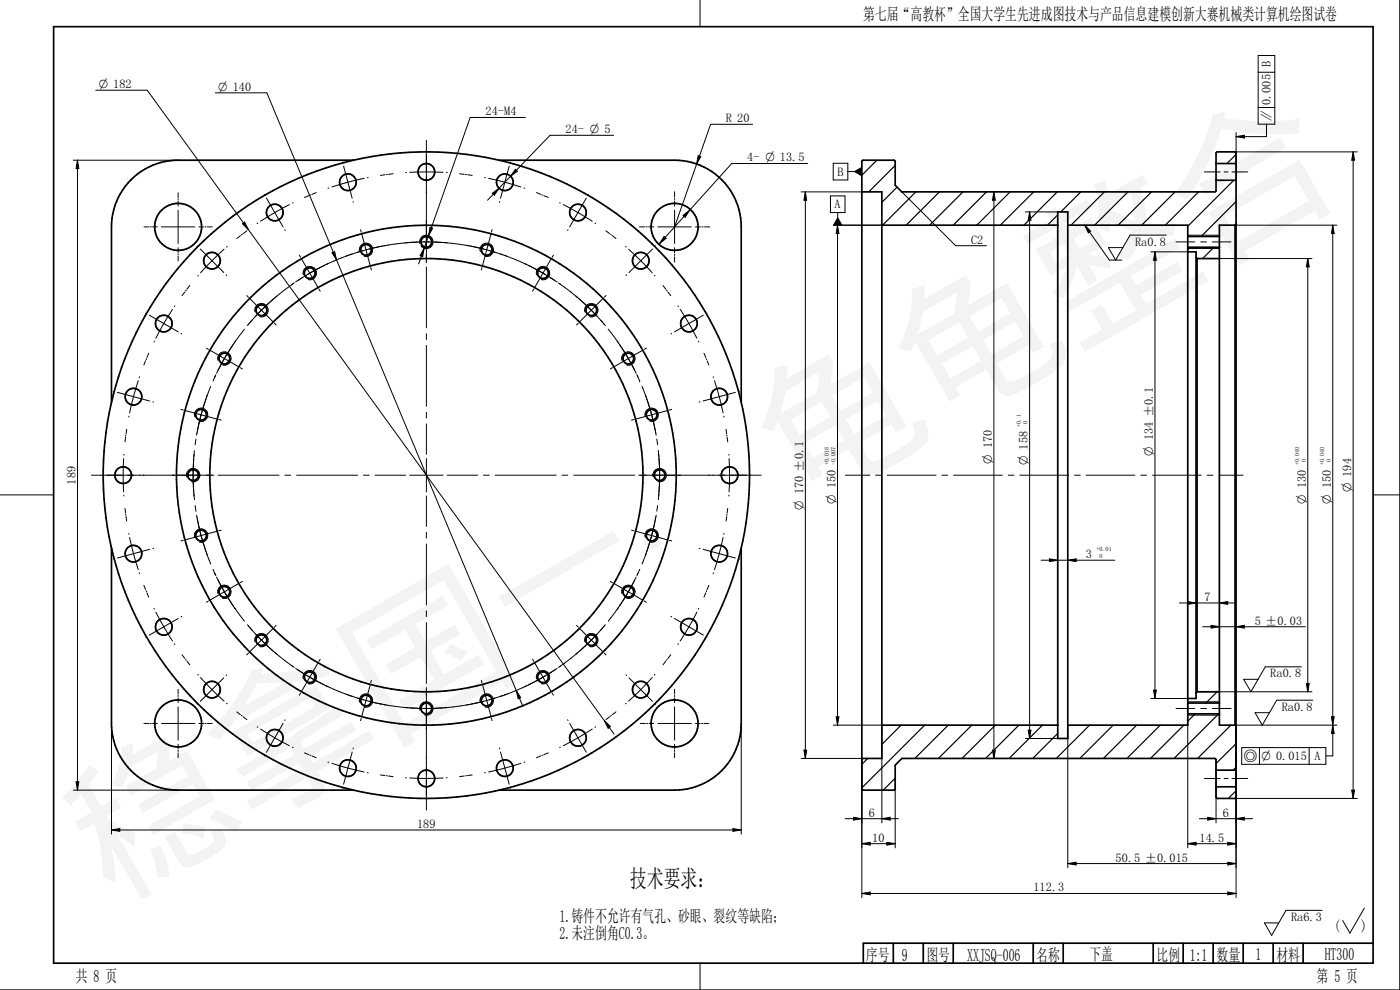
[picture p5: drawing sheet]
<svg xmlns="http://www.w3.org/2000/svg" width="420mm" height="297mm" viewBox="0 0 420 297" stroke-linecap="round" stroke-linejoin="round" font-family="sans-serif">
<g fill="none" stroke="#000" stroke-width=".3">
<path d="M210.1 0v8M420.1 0v297h-420M225.9 37.3h-12.6l-10.8 30.8M22 48.1h31.5M23.3 48.1l.4 2.5h-.9zM23.3 48.1v189M53.5 57.8v1.5M53.5 59.7v.3M79.3 58.4l.1 .2M80 59.4l5 8.7M92.7 58.7l-1.3 .5M93.3 58.5l-.3 .1"/>
<path d="M94.9 57.8l-1.2 .5M98.7 56.4l-.3 .1M102.8 48.6l.1 .3M103.1 49.8l2.6 9.7M109.3 53.5l-9.7 2.6M110.5 53.3h-.3M115.6 52.5l-1.4 .1M116.3 52.3l-.4 .1M118 52.1l-1.4 .2M122 51.8h-.3M123 51.7h10M128 42.1v36.7"/>
<path d="M134 51.8h.2M137.9 52.1l1.4 .2M139.7 52.3l.3 .1M140.4 52.5l1.3 .1M145.4 53.3h.3M146.7 53.5l9.6 2.6M147.7 58l2.1-1.5-1.5 2.1zM152.8 49.8l-2.6 9.7M153.1 48.6v.3M154.7 50.8l.6 .6-2.1 1.5zM157.3 56.4l.2 .1M161 57.8l1.3 .5"/>
<path d="M162.6 58.5l.3 .1M163.3 58.7l1.2 .5M175.9 59.4l-4.9 8.7M176.6 58.4l-.1 .2M184.1 40.6h-19l-18.8 19.5M202.4 57.5v1.6M202.4 59.5v.4M209.5 46.7l.8 .3-1.2 2.2zM240.4 57.6h18.2M241.7 57.6l.4 2.5h-.8zM241.7 57.6v170M242.4 49.1h-22.8l-21.7 24"/>
<path d="M270.7 57.6l16.1 16.1h9.2M361.5 51.6h4.7M367.4 51.6h1.1M369.8 51.6h4.6M370.7 45.6h36.6M406.1 45.6l.4 2.5h-.8zM406.1 45.6v194M43.2 68.1h1.5M45.1 68.1h.3M45.8 68.1h1.4M48.5 68.1h10M53.5 60.4v1.4"/>
<path d="M53.5 63.1v10M53.5 74.3v1.5M53.5 76.1v.4M53.5 76.9v1.4M59.2 73.8l.2 .2M59.7 68.1h1.4M60.1 74.7l7.1 7.1M61.5 68.1h.4M62.3 68.1h1.4M67.2 74.8l-7 7.1M68.2 74l-.2 .1M72.2 70.7l-1.1 .9"/>
<path d="M72.7 70.3l-.3 .2M74.1 69.2l-1.1 .9M77.4 66.9l-.2 .2M85.5 69l.1 .2M86.9 61.4l-8.7 5M88 60.8l-.3 .1M89.8 76.5l.4 .7M90.5 77.6l5 8.7M97.4 79.6l-4.4 2.4-4.3 2.6M98.5 79.1l-.7 .3M104.6 76.6l-.7 .2M105.7 76.2l-7.7 3.1-5.6 3"/>
<path d="M105.9 60.5l.1 .2M107.9 75.5a2 2 0 0 1 1.8-2.5 2 2 0 0 1 2.1 2.2 2 2 0 0 1-2.5 1.7M108.2 68.9l.2 .7M108.6 70.1l2.5 9.7M109.1 75.2l-1.7 .5M114.7 73.8l-4.9 1.2-4.7 1.4M115.9 73.6l-.7 .1M122.5 72.8l-.8 .1M123 72.7l5-.1 5 .1M125.3 72.6l-6.4 .6-8.1 1.5M126 73.1a2 2 0 0 1 1.8-2.5 2 2 0 0 1 2.1 2.1 2 2 0 0 1-2.5 1.8M127.1 72.6h1.7"/>
<path d="M131 72.6l4.8 .4 4.8 .7M133.4 72.8l.8 .1M140 73.6l.7 .1M140.6 73.7l4.5 1M141.2 73.8l7.3 1.8M144.1 75.5a2 2 0 0 1 1.8-2.5 2 2 0 0 1 2.2 2.1 2 2 0 0 1-2.5 1.8M146.8 75.2l4 1.2M147.4 70.1l-2.6 9.7M147.7 68.9l-.2 .7M150 60.5l-.1 .2M150.2 76.2l6.6 2.6 6.7 3.5M151.3 76.6l.7 .2"/>
<path d="M158.5 79.6l4.5 2.4 4.2 2.6M165.4 77.6l-4.9 8.7M166.1 76.5l-.4 .7M167.9 60.8l.3 .1M169.1 61.4l8.6 5M170.5 69l-.2 .2M178.6 66.9l.2 .2M181.8 69.2l1.1 .9M183.2 70.3l.3 .2M183.8 70.7l1.1 .9M187.7 74l.2 .1M188.7 74.8l7 7.1"/>
<path d="M191.9 68.1h1.6M193.9 68.1h.4M194.7 68.1h1.5M195.8 74.7l-7 7.1M196.7 73.8l-.2 .2M197.5 68.1h10M199.3 71l.6 .5-2 1.6zM202.4 60.3v1.5M202.4 63.1v10M202.4 74.3v1.6M202.4 76.3v.3M202.4 77.1v1.5"/>
<path d="M205 64.6l2-1.5-1.4 2.1zM208.7 68.1h1.5M210.7 68.1h.3M211.4 68.1h1.6M250.1 67.6h14.6M251.3 67.6l.5 2.5h-.9zM251.3 67.6v150M307.8 63.6h9.6M309 63.6l.4 2.5h-.8zM309 63.6v158M345.4 75.6h11.1M346.6 75.6l.4 2.5h-.8z"/>
<path d="M346.6 75.6v134M352.9 72.6h5.7M356.5 74.6h9.5M356.5 70.6h9.5M360.4 72.6h1.7M363.8 72.6h5.7M366 77.6h27.7M370.7 67.6h30.5M392.5 77.6l.4 2.5h-.8zM392.5 77.6v130M400 67.6l.4 2.5h-.8zM400 67.6v150"/>
<path d="M43.7 94l.3 .1M44.8 94.6l8.7 5M51.8 92.8l-5 8.7M52.5 91.8l-.2 .2M55.5 87.6l-.9 1.1M55.9 87.1l-.2 .2M56.9 85.7l-.8 1.1M59.5 82.6l-.2 .2M67.8 82.5l.2 .2M73.4 98.8l-4.3 5.8-3.7 6.5M74.1 88.7l.5 .5M74.7 97.1l-.5 .6"/>
<path d="M74.9 89.5l7.1 7.1M75.6 96.1l-1.1 1.3M76.5 93.6a2 2 0 0 1 1.8-2.5 2 2 0 0 1 2.2 2.2 2 2 0 0 1-2.6 1.7M82.1 89.7l-3.6 3.4-3.5 3.6M82.3 97l.6 .5M83.1 88.9l-.6 .4M87.9 85.2l-6.1 4.8-5 4.8M88.3 84.9l-.6 .4M90.8 83.2l-1.4 1M91 82.5a2 2 0 0 1 1.8-2.5 2 2 0 0 1 2.2 2.1 2 2 0 0 1-2.6 1.8M95.7 86.7l.4 .7M111.3 80.3l.2 .7"/>
<path d="M128 80.1v18.3M144.6 80.3l-.1 .7M160.2 86.7l-.4 .7M161 82.5a2 2 0 0 1 1.8-2.5 2 2 0 0 1 2.2 2.1 2 2 0 0 1-2.6 1.8M165.1 83.2l1.4 1M167.6 84.9l.6 .4M168 85.2l5.2 4 5.3 5M172.8 88.9l.6 .4M173.6 97l-.6 .5M173.8 89.7l3.7 3.4 3.4 3.6M175.5 93.6a2 2 0 0 1 1.8-2.5 2 2 0 0 1 2.2 2.2 2 2 0 0 1-2.6 1.7M180.3 96.1l1.4 1.6"/>
<path d="M181 89.5l-7.1 7.1M181.9 88.7l-.6 .5M182.5 98.8l4.9 6.9 3.1 5.4M188.1 82.5l-.2 .2M196.4 82.6l.2 .2M199 85.7l.8 1.1M200 87.1l.2 .2M200.5 87.6l.8 1.1M203.5 91.8l.1 .2M204.1 92.8l5 8.7M211.1 94.6l-8.7 5M212.2 94l-.2 .1"/>
<path d="M34 117.4l.3 .1M35.2 117.7l9.7 2.6M41.5 114.2l-2.6 9.7M41.9 113.1l-.1 .2M43.7 108.2l-.5 1.3M44 107.6l-.2 .3M44.6 106l-.5 1.3M46.3 102.4l-.1 .2M54.3 100.1l.3 .1M61.8 119.7l-1.5 4.8-1.3 6.1M61.9 104.5l.7 .3M62.2 118.5l-.2 .7"/>
<path d="M63 105.1l8.7 5M63.2 115.9l-2.2 6.3M64.4 113.1l-.5 1.2M64.7 112.7l-.3 .4M64.8 112.4l-.3 .7M65.4 108.1a1.99 1.99 0 0 1 1.8-2.5 1.99 1.99 0 0 1 2.1 2.2 1.99 1.99 0 0 1-2.5 1.7M70 103.3l-2.7 4.3-2.3 4.4M70.7 102.3l-.4 .6M72.1 110.3l.7 .4M128 100.1v1.8M128 103.6v18.3M183.8 110.3l-.6 .4"/>
<path d="M185.2 102.3l.4 .6M185.9 103.3l2.7 4.3 2.3 4.4M186.6 108.1a2 2 0 0 1 1.8-2.5 2 2 0 0 1 2.2 2.1 2 2 0 0 1-2.5 1.8M191.1 112.4l.4 .7M191.3 112.7l.7 1.6M192 114.3h.1M192.7 115.9l2.6 7.5 1.6 7.2M192.9 105.1l-8.7 5M193.7 118.5l.2 .7M194 104.5l-.7 .3M194.1 119.7l1.5 4.8 1.1 4.8M201.6 100.1l-.3 .1"/>
<path d="M209.6 102.4l.1 .2M211.3 106l.5 1.3M212 107.6l.1 .3M212.2 108.3l.5 1.2M214 113.1l.1 .2M214.4 114.2l2.6 9.7M220.7 117.7l-9.7 2.6M221.9 117.4l-.3 .1M37.1 137.6v10M37.2 136.3v.3M37.7 131.2l-.2 1.4M37.8 130.5l-.1 .4"/>
<path d="M38 128.8l-.2 1.4M38.7 124.9v.2M45.9 120.6h.2M54.3 122.8l.7 .2M55.5 123.2l9.7 2.6M58.1 137.6l-.1 5 .1 5M58.2 136.3v.8M58.3 135.2l-.3 8.6 .4 6.1M58.4 125a2 2 0 0 1 1.8-2.5 2 2 0 0 1 2.1 2.1 2 2 0 0 1-2.5 1.8M58.8 131.8l-.2 1.7M60.3 124.5l-1.1 4.8M65.6 125.9l.8 .2"/>
<path d="M128 123.7v1.7M128 127.2v9.1M128 137.6v10M190.3 125.9l-.8 .2M193.6 125a2 2 0 0 1 1.8-2.5 2 2 0 0 1 2.2 2.1 2 2 0 0 1-2.5 1.8M197.1 131.7l.2 1.8M197.6 135.2l.3 4.9M197.8 137.6l.2 5-.2 5M200.4 123.2l-9.7 2.6M201.6 122.8l-.7 .2M210.1 120.6h-.3M217.2 124.9l.1 .2"/>
<path d="M217.9 128.8l.2 1.4M218.1 130.6l.1 .3M218.2 131.2l.2 1.4M218.7 136.3l.1 .3M218.8 137.6v10M.1 148.5h16M27.5 142.6h36.7M37.2 148.6v.2M37.5 152.5l.2 1.4M37.7 154.3l.1 .3M37.8 155l.2 1.3M56 143.1a2 2 0 0 1 1.8-2.5 2 2 0 0 1 2.1 2.1 2 2 0 0 1-2.5 1.8"/>
<path d="M58.2 148.1v.7M58.6 151.7l.2 1.7M59 154.6l.1 .7M59.1 155.2l1.2 5.5M65.2 159.4l-9.7 2.6M65.5 142.6h18.2M66.4 159.1l-.8 .2M85.5 142.6h1.7M89 142.6h18.3M109.1 142.6h1.7M112.6 142.6h9.1M123 142.6h10"/>
<path d="M128 148.8v9.2M128 159.7v1.8M134.2 142.6h9.2M145.1 142.6h1.7M148.6 142.6h18.3M168.7 142.6h1.7M172.2 142.6h18.3M189.5 159.1l.8 .2M190.7 159.4l9.7 2.6M191.7 142.6h36.8M196 143.1a2 2 0 0 1 1.8-2.5 2 2 0 0 1 2.1 2.1 2 2 0 0 1-2.5 1.8M196.7 155.8l-1.1 4.9-1.5 4.8"/>
<path d="M196.8 155.1l-1.5 6.7-2.6 7.4M196.9 154.6l-.1 .7M197.3 151.7l-.2 1.7M197.7 148.1v.7M197.9 145l-.3 4.9M218.1 155l-.2 1.3M218.2 154.3l-.1 .3M218.4 152.5l-.2 1.4M218.8 148.6l-.1 .2M253.7 142.6h7.3M262.8 142.6h1.7M266.3 142.6h14.6"/>
<path d="M282.7 142.6h1.7M286.2 142.6h14.6M302.6 142.6h1.7M306.1 142.6h14.6M322.5 142.6h1.7M326 142.6h14.6M342.4 142.6h1.7M345.9 142.6h14.6M362.3 142.6h1.7M365.8 142.6h7.3M412.1 148.5h8M34.3 167.7h-.3"/>
<path d="M38.7 160v.3M38.9 161.3l2.6 9.6M41.8 171.9l.1 .2M43.2 175.6l.5 1.3M43.8 177.2l.2 .3M44.1 177.9l.5 1.3M44.9 164.8l-9.7 2.6M46.1 164.5l-.2 .1M55 162.1l-.7 .2M58.4 161.2a2 2 0 0 1 1.8-2.5 2 2 0 0 1 2.1 2.2 2 2 0 0 1-2.5 1.7M60.3 160.6l1.5 4.9M61 162.9l2.3 6.3"/>
<path d="M64 170.9l.7 1.5M64.5 172l.3 .7M65 173.2l2.3 4.4 2.7 4.2M65.4 178.1a1.99 1.99 0 0 1 1.8-2.5 1.99 1.99 0 0 1 2.1 2.1 1.99 1.99 0 0 1-2.5 1.8M65.4 174l3.7 6.5 4.3 5.9M71.7 175.1l-8.7 5M72.8 174.5l-.7 .3M128 163.2v18.3M183.2 174.5l.6 .3M184.2 175.1l8.7 5M186.6 178.1a2 2 0 0 1 1.8-2.5 2 2 0 0 1 2.2 2.1 2 2 0 0 1-2.5 1.8M188.7 177.4l-2.6 4.1-3.5 4.9"/>
<path d="M189.9 175.3l-4 6.5M190.9 173.2l-1.1 2.2M191.5 172l-.4 .7M192 170.9l-.7 1.5M193.6 161.2a2 2 0 0 1 1.8-2.5 2 2 0 0 1 2.2 2.2 2 2 0 0 1-2.5 1.7M193.9 165.9l-.2 .7M200.9 162.1l.7 .2M209.8 164.5l.3 .1M211 164.8l9.7 2.6M211.8 177.9l-.5 1.3M212.1 177.3l-.1 .2M212.7 175.6l-.5 1.3"/>
<path d="M214.1 171.9l-.1 .2M217 161.3l-2.6 9.6M217.3 160l-.1 .3M221.6 167.7h.3M315 167.7l2.4 .4-2.4 .4zM320.5 168.1l2.5-.4v.8zM334.6 168.1h-22.1M44 191.1l-.3 .1M46.2 182.6l.1 .2M46.8 183.7l5 8.6M52.3 193.2l.2 .2M53.5 185.6l-8.7 5"/>
<path d="M54.6 185l-.3 .1M54.6 196.4l.8 1.1M55.7 197.8l.2 .3M56.1 198.4l.8 1.1M62.6 180.3l-.7 .4M70.3 182.2l.4 .6M74.2 187.5l.5 .5M74.5 187.7l1.1 1.4M74.6 196l-.5 .5M75 188.4l3.5 3.7 3.6 3.4M76.5 192.6a2 2 0 0 1 1.8-2.5 2 2 0 0 1 2.1 2.1 2 2 0 0 1-2.5 1.8M76.8 190.4l5 4.8 6.1 4.8"/>
<path d="M82 188.5l-7.1 7.1M82.5 195.8l.6 .5M82.9 187.6l-.6 .6M87.7 199.8l.6 .5M95.5 198.9l-5 8.6M96.1 197.8l-.4 .6M128 183.3v1.7M128 186.8v18.3M159.8 197.8l.4 .6M160.5 198.9l4.9 8.6M168.2 199.8l-.6 .5M173 187.6l.6 .6"/>
<path d="M173.4 195.8l-.6 .5M173.9 188.5l7.1 7.1M175.5 192.6a2 2 0 0 1 1.8-2.5 2 2 0 0 1 2.1 2.1 2 2 0 0 1-2.5 1.8M179.1 190.4l-5.9 5.6-5.2 4M180.9 188.4l-3.4 3.7-3.7 3.4M181.3 196l.6 .5M181.4 187.7l-1.1 1.4M181.7 187.5l-.5 .5M185.6 182.2l-.4 .6M193.3 180.3l.7 .4M199.8 198.4l-.8 1.1M200.2 197.8l-.2 .3"/>
<path d="M201.3 196.4l-.8 1.1M201.3 185l.3 .1M202.4 185.6l8.7 5M203.6 193.2l-.1 .2M209.1 183.7l-5 8.6M209.7 182.6l-.1 .2M212 191.1l.2 .1M354 180.9h17M356.5 180.5l2.5 .4-2.5 .4zM363.5 187.6l2.5 .4-2.5 .4zM366 180.9l2.5-.4v.8zM371 188l2.5-.4v.8z"/>
<path d="M391.7 188h-30.8M33.5 217.1v33.2M43.2 217.1h1.5M45.1 217.1h.3M45.8 217.1h1.4M48.5 217.1h10M53.5 206.8v1.5M53.5 208.7v.3M53.5 209.4v1.4M53.5 212.1v10M59.3 202.4l.2 .1M59.4 211.2l-.2 .1"/>
<path d="M59.7 217.1h1.4M60.2 203.3l7 7.1M61.5 217.1h.4M62.3 217.1h1.4M67.2 203.4l-7.1 7.1M68 211l.2 .2M68 202.5l-.2 .2M71.1 213.6l1 .8M72.4 214.7l.3 .1M73 215.1l1.1 .8M77.2 218.1l.2 .1M78.2 218.8l8.7 5"/>
<path d="M85 217l-5 8.7M85.6 216l-.1 .2M88.7 200.5l4.3 2.7 4.4 2.3M89.4 201l1.5 .9M90.2 208l-.4 .6M91 203.7a2 2 0 0 1 1.8-2.5 2 2 0 0 1 2.2 2.2 2 2 0 0 1-2.6 1.7M92.4 202.8l5.6 3 7.7 3.1M97.8 205.8l.7 .3M103.9 208.3l.7 .3M105.1 208.7l2.3 .8M107.4 209.5l1.7 .5M107.4 209.5l7.3 1.8"/>
<path d="M107.9 210.7a1.99 1.99 0 0 1 1.8-2.5 1.99 1.99 0 0 1 2.1 2.2 1.99 1.99 0 0 1-2.5 1.7M108.4 215.5l-.2 .7M110.8 210.4l8.1 1.6 6.4 .5M111.1 205.4l-2.5 9.6M111.5 204.2l-.2 .7M115.2 211.4l.7 .1M121.7 212.3h.8M123 212.4l5.8 .2M126 213.1a2 2 0 0 1 1.8-2.5 2 2 0 0 1 2.1 2.1 2 2 0 0 1-2.5 1.8M128 206.3v36.8M133 212.4l-5 .2M134.2 212.3h-.8"/>
<path d="M140.7 211.4l-.7 .1M144.1 210.7a2 2 0 0 1 1.8-2.5 2 2 0 0 1 2.2 2.2 2 2 0 0 1-2.5 1.7M144.5 204.2l.1 .7M144.8 205.4l2.6 9.6M145.2 210.4l-7 1.4-7.6 .7M147.5 215.5l.2 .7M148.5 209.5l-7.3 1.8M148.5 209.5l-1.6 .5M150.8 208.7l-2.3 .8M152 208.3l-.7 .3M158.1 205.8l-.7 .3M161 203.7a2 2 0 0 1 1.8-2.5 2 2 0 0 1 2.2 2.2 2 2 0 0 1-2.6 1.7"/>
<path d="M163.6 202.8l-6.8 3.5-6.6 2.6M165.7 208l.4 .6M166.5 201l-3.5 2.2-4.5 2.3M167.2 200.5l-2.1 1.4M170.3 216l.2 .2M171 217l4.9 8.7M177.7 218.8l-8.6 5M178.8 218.1l-.2 .1M182.9 215.1l-1.1 .8M183.5 214.7l-.3 .2M184.9 213.6l-1.1 .8M187.9 202.5l.2 .2"/>
<path d="M187.9 211l-.2 .2M188.8 203.4l7 7.1M192.2 217.1h1.5M194 217.1h.4M194.8 217.1h1.4M195.7 203.3l-7 7.1M196.5 211.2l.2 .1M196.6 202.4l-.2 .1M197.5 217.1h10M202.4 206.8v1.5M202.4 208.7v.3M202.4 209.4v1.4"/>
<path d="M202.4 212.1v10M208.7 217.1h1.4M210.5 217.1h.4M211.3 217.1h1.4M222.5 217.1v33.2M250.1 217.6h14.6v29.3M250.9 215.1h.9l-.5 2.5zM308.6 219.1h.8l-.4 2.5zM345.4 209.6h11.1v44.8M346.2 207.1h.8l-.4 2.5zM352.9 212.6h5.7M356.5 214.6h9.5"/>
<path d="M356.5 210.6h9.5M359.3 207.6h34.4M360.4 212.6h1.7M363.8 212.6h5.7M370.7 217.6h30.5M371 217.9v51.4M392.1 205.1h.8l-.4 2.5zM399.6 215.1h.8l-.4 2.5zM22 237.1h31.5M22.8 234.6h.9l-.4 2.5zM53.5 223.3v1.4M53.5 225.1v.4"/>
<path d="M53.5 225.9v1.4M79.4 226.6l-.1 .2M87.7 224.2l.3 .1M91.4 225.9l1.2 .5M93 226.6l.3 .1M93.6 226.8l1.3 .6M98.4 228.6l.3 .1M99.6 229l9.7 2.6M102.9 236.3l-.1 .2M105.7 225.6l-2.6 9.7M106 224.4l-.1 .3M110.2 231.8l.3 .1"/>
<path d="M114.2 232.5l1.3 .2M115.9 232.7l.3 .1M116.6 232.8l1.4 .2M121.7 233.4h.3M123 233.4h10M134 233.4h.2M139.3 232.8l-1.4 .2M140 232.7l-.3 .1M141.7 232.5l-1.4 .2M145.7 231.8l-.3 .1M149.9 224.4l.1 .3M150.2 225.6l2.6 9.7"/>
<path d="M153.1 236.3v.2M156.3 229l-9.6 2.6M157.5 228.6l-.2 .1M162.3 226.8l-1.3 .6M162.9 226.6l-.3 .1M164.5 225.9l-1.3 .5M168.2 224.2l-.3 .1M176.5 226.6l.1 .2M202.4 223.3v1.4M202.4 225.1v.4M202.4 225.9v1.4M240.4 227.6h18.2v41.7"/>
<path d="M241.3 225.1h.8l-.4 2.5zM268.7 233.2v21.2M307.8 221.6h11.2M361.5 233.6h4.7M364.9 227.9v19M367.4 233.6h1.1M369.8 233.6h4.6M370.7 239.6h36.6M405.7 237.1h.8l-.4 2.5zM33.5 249l2.5-.4v.8zM33.5 249h189M220 248.6l2.5 .4-2.5 .4z"/>
<path d="M253.7 245.6h16M256.2 245.2l2.4 .4-2.4 .5zM258.6 253.1l2.6-.4v.9zM258.6 253.1h10.1M264.7 245.6l2.5-.4v.9zM266.2 252.7l2.5 .4-2.5 .5zM356.5 253.1l2.5-.4v.9zM356.5 253.1h14.5M360 245.6h16M362.4 245.2l2.5 .4-2.5 .5zM368.5 252.7l2.5 .4-2.5 .5zM371 245.6l2.5-.4v.9z"/>
<path d="M258.6 268.1l2.6-.4v.8zM258.6 268.1h112.4M368.5 267.7l2.5 .4-2.5 .4zM210.1 289v8"/>
</g>
<g fill="none" stroke="#000" stroke-width=".51">
<path d="M16.1 8h396v281h-396zM106.1 48.1h-52.6a20 20 0 0 0-20 20v52.6M149.8 48.1h52.6a20 20 0 0 1 20.1 20v52.6M258.6 48.4l.4-.3h9.4l.3 .3v7.2l1.9 2h94l.3-.3v-11.4l.4-.3h5.4l.3 .3v193.4l-.3 .3h-5.4l-.4-.3v-11.4l-.3-.3h-94l-1.9 2v7.2l-.3 .3h-9.4l-.4-.3zM258.6 57.6h6.1v170h-6.1M364.9 54.1h6.1M364.9 49.1h6.1M264.7 67.6h52.7M317.4 63.6h3.1v158h-3.1zM320.5 67.6h36v150h-36M356.5 75.6h2.5v134h-2.5M356.5 74.2h9.5"/>
<path d="M356.5 71h9.5M359 77.3l.3 .3M359.3 77.6h6.7M359.3 77.6v130M370.7 67.6v150M370.7 67.6h-4.7v150h4.7M371 67.3l-.3 .3M33.5 164.4v52.7a20 20 0 0 0 20 20h52.6M222.5 164.4v52.7a20 20 0 0 1-20.1 20h-52.6M264.7 217.6h52.7M356.5 210.9h9.5M356.5 214.2h9.5"/>
<path d="M359.3 207.6h6.7M359.3 207.6l-.3 .3M370.7 217.6l.3 .3M364.9 236.1h6.1M364.9 231.1h6.1M268.1 283v6M277.1 283v6M286.1 283v6M310.1 283v6M319.1 283v6M346.1 283v6M355.1 283v6"/>
<path d="M364.1 283v6M373.1 283v6M382.1 283v6M391.1 283v6M412.1 283h-153v6"/>
<circle cx="104.4" cy="54.7" r="2.5"/>
<circle cx="128" cy="51.6" r="2.5"/>
<circle cx="151.5" cy="54.7" r="2.5"/>
<circle cx="53.5" cy="68.1" r="7"/>
<circle cx="63.6" cy="78.2" r="2.49"/>
<circle cx="82.5" cy="63.8" r="2.5"/>
<circle cx="109.8" cy="75" r="1.62"/>
<circle cx="127.9" cy="72.6" r="1.62"/>
<circle cx="146.1" cy="75" r="1.62"/>
<circle cx="173.5" cy="63.8" r="2.5"/>
<circle cx="192.3" cy="78.2" r="2.5"/>
<circle cx="202.5" cy="68.1" r="7"/>
<circle cx="49.2" cy="97.1" r="2.5"/>
<circle cx="78.5" cy="93.1" r="1.62"/>
<circle cx="93" cy="81.9" r="1.62"/>
<circle cx="163" cy="81.9" r="1.62"/>
<circle cx="177.5" cy="93.1" r="1.62"/>
<circle cx="206.8" cy="97.1" r="2.5"/>
<circle cx="40.1" cy="119" r="2.5"/>
<circle cx="67.3" cy="107.6" r="1.62"/>
<circle cx="188.6" cy="107.6" r="1.62"/>
<circle cx="215.9" cy="119" r="2.51"/>
<circle cx="60.3" cy="124.4" r="1.62"/>
<circle cx="195.6" cy="124.4" r="1.62"/>
<circle cx="37" cy="142.6" r="2.5"/>
<circle cx="57.9" cy="142.6" r="1.62"/>
<circle cx="128" cy="142.6" r="97"/>
<circle cx="128" cy="142.6" r="65"/>
<circle cx="128" cy="142.6" r="75"/>
<circle cx="197.9" cy="142.6" r="1.62"/>
<circle cx="219" cy="142.6" r="2.5"/>
<circle cx="40.1" cy="166.1" r="2.5"/>
<circle cx="60.3" cy="160.7" r="1.62"/>
<circle cx="67.3" cy="177.6" r="1.62"/>
<circle cx="188.6" cy="177.6" r="1.62"/>
<circle cx="195.6" cy="160.7" r="1.62"/>
<circle cx="215.9" cy="166.1" r="2.5"/>
<circle cx="49.2" cy="188.1" r="2.5"/>
<circle cx="78.5" cy="192.1" r="1.62"/>
<circle cx="177.4" cy="192.1" r="1.62"/>
<circle cx="206.8" cy="188.1" r="2.5"/>
<circle cx="53.5" cy="217.1" r="7"/>
<circle cx="63.6" cy="206.9" r="2.5"/>
<circle cx="93" cy="203.2" r="1.62"/>
<circle cx="109.8" cy="210.2" r="1.62"/>
<circle cx="128" cy="212.6" r="1.62"/>
<circle cx="146.1" cy="210.2" r="1.61"/>
<circle cx="163" cy="203.2" r="1.62"/>
<circle cx="192.3" cy="206.9" r="2.5"/>
<circle cx="202.5" cy="217.1" r="7.1"/>
<circle cx="82.5" cy="221.4" r="2.5"/>
<circle cx="104.4" cy="230.5" r="2.5"/>
<circle cx="128" cy="233.6" r="2.5"/>
<circle cx="151.5" cy="230.5" r="2.5"/>
<circle cx="173.5" cy="221.4" r="2.5"/>
</g>
<g fill="none" stroke="#000" stroke-width=".36">
<path d="M263.2 48.1l-4.6 4.5M268.7 49.6l-8 8M269.2 56.1l-4.5 4.6M274.9 57.6l-10 10M281.9 57.6l-10 10M289 57.6l-10 10M296.1 57.6l-10 10M303.1 57.6l-10 10M310.2 57.6l-10 10M317.3 57.6l-10 10M324.4 57.6l-6 6M331.4 57.6l-10 10"/>
<path d="M338.5 57.6l-10 10M345.6 57.6l-10 10M352.6 57.6l-10 10M359.7 57.6l-10 10M370.3 54.1l-13.8 13.8M371 46.3l-2.8 2.8M317.4 64.5l-3 3.1M357.2 74.2l-.7 .8M364.3 74.2l-3.4 3.4M371 60.5l-10.5 10.5M270.4 217.6l-5.7 5.8M277.5 217.6l-18.9 18.8"/>
<path d="M284.6 217.6l-10 10M291.6 217.6l-10 10M298.7 217.6l-10 10M305.8 217.6l-10 10M312.9 217.6l-10 10M327 217.6l-10 10M334.1 217.6l-10 10M341.1 217.6l-10 10M348.2 217.6l-10 10M355.3 217.6l-10 10M358.7 214.2l-2.2 2.2M365.3 207.6l-3.4 3.3"/>
<path d="M365.7 214.2l-13.3 13.4M369.4 217.6l-10 10M260.4 227.6l-1.8 1.7M268.7 233.5l-3.6 3.6M317.4 220l-7.5 7.6M365.1 236.1l-.2 .1M371 223.1l-6.1 6M371 230.2l-.9 .9M371 237.3l-2.4 2.3"/>
</g>
<g fill="#000">
<path d="M23.3 48.1l.4 2.5h-.9zM147.7 58l2.1-1.5-1.5 2.1zM154.7 50.8l.6 .6-2.1 1.5zM209.5 46.7l.8 .3-1.2 2.2zM406.1 45.6l.4 2.5h-.8zM199.3 71l.6 .5-2 1.6zM205 64.6l2-1.5-1.4 2.1zM241.7 57.6l.4 2.5h-.8zM251.3 67.6l.5 2.5h-.9zM309 63.6l.4 2.5h-.8zM346.6 75.6l.4 2.5h-.8zM400 67.6l.4 2.5h-.8z"/>
<path d="M392.5 77.6l.4 2.5h-.8zM315 167.7l2.4 .4-2.4 .4zM320.5 168.1l2.5-.4v.8zM356.5 180.5l2.5 .4-2.5 .4zM363.5 187.6l2.5 .4-2.5 .4zM366 180.9l2.5-.4v.8zM371 188l2.5-.4v.8zM250.9 215.1h.9l-.5 2.5zM308.6 219.1h.8l-.4 2.5zM346.2 207.1h.8l-.4 2.5zM392.1 205.1h.8l-.4 2.5zM399.6 215.1h.8l-.4 2.5z"/>
<path d="M22.8 234.6h.9l-.4 2.5zM241.3 225.1h.8l-.4 2.5zM405.7 237.1h.8l-.4 2.5zM33.5 249l2.5-.4v.8zM220 248.6l2.5 .4-2.5 .4zM256.2 245.2l2.4 .4-2.4 .5zM258.6 253.1l2.6-.4v.9zM266.2 252.7l2.5 .4-2.5 .5zM264.7 245.6l2.5-.4v.9zM356.5 253.1l2.5-.4v.9zM362.4 245.2l2.5 .4-2.5 .5zM368.5 252.7l2.5 .4-2.5 .5z"/>
<path d="M371 245.6l2.5-.4v.9zM258.6 268.1l2.6-.4v.8zM368.5 267.7l2.5 .4-2.5 .4z"/>
</g>
<path d="M128 18.9v7.5M128 258.8v7.5" fill="none" stroke="#fff" stroke-width=".51"/>
<path d="M128 18.9h15" fill="none" stroke="#fff" stroke-width=".3"/>
<path d="M138 18l5 .9-5 .8z" fill="#fff"/>
<path d="M138 18l5 .9-5 .8zM128 266.3h15" fill="none" stroke="#fff" stroke-width=".3"/>
<path d="M138 265.5l5 .8-5 .8z" fill="#fff"/>
<path d="M138 265.5l5 .8-5 .8z" fill="none" stroke="#fff" stroke-width=".3"/>
<g fill="none" stroke="#000" stroke-width=".3">
<path d="M377.6 16.7h5v20.6h-5zM28.7 27.1h15.5l30.3 41.8M64.6 27.9h15.5l76.8 183.9M157.7 35.2h-16.6l-12.5 35.5M371 39.8v14.3M377.6 32.3h5M377.6 21.7h5M380.1 37.3v3.7h-9.1M249.2 58.8h4.4v5h-4.4zM250.1 49h4.3v5h-4.3zM254.4 51.5h4.3M298.3 57.6l.4 2.5h-.8z"/>
<path d="M298.3 57.6v170M371 41l2.5-.4v.8zM72.7 67.1l.7-.5 1.1 2.3zM74.5 68.9l109.8 151.4M99.6 75.8l.8-.3 .6 2.5zM126.3 73.7l1.1 .8M127.3 74.5l-.4 2.5-.8-.3zM128.6 70.7l-3 8.5M129.1 68.2l.7 .3-1.2 2.2zM250.2 67.6h14.5M251.4 63.8v3.8M325.5 67.6l7.4 10.4h3.8"/>
<path d="M325.5 67.6l1.8 1.8-.7 .5zM350 70.5h-10.9l-4.3 7.5-2.1-3.7h4.3M154.9 207.2l1.4 2.1-.8 .3zM181.4 216.2l1.8 1.8-.7 .5zM320.5 217.6v42.8M371 217.9v42.5M390.6 200.1h-10.9l-4.3 7.5-2.2-3.8h4.4M394 210.1h-10.8l-4.4 7.5-2.1-3.8h4.3M400 217.6v9.2h-2.1M400 217.6l.4 2.5h-.8zM297.9 225.1h.8l-.4 2.5zM372.7 224.3h25.2v5h-25.2z"/>
<path d="M378 224.3v5M392.9 224.3v5M320.5 259.1l2.5-.4v.8zM320.5 259.1h50.5M368.5 258.7l2.5 .4-2.5 .4zM396.8 273.1h-10.8l-4.4 7.6-2.1-3.8h4.3M409.5 272.5l-4.4 7.5-2.1-3.8"/>
</g>
<g fill="#000">
<path d="M256.2 51.5l2.5-1.5v2.9zM371 41l2.5-.4v.8zM72.7 67.1l.7-.5 1.1 2.3zM99.6 75.8l.8-.3 .6 2.5zM127.3 74.5l-.4 2.5-.8-.3zM129.1 68.2l.7 .3-1.2 2.2zM251.4 65.1l1.5 2.5h-2.9zM298.3 57.6l.4 2.5h-.8zM325.5 67.6l1.8 1.8-.7 .5zM154.9 207.2l1.4 2.1-.8 .3zM181.4 216.2l1.8 1.8-.7 .5zM297.9 225.1h.8l-.4 2.5z"/>
<path d="M400 217.6l.4 2.5h-.8zM320.5 259.1l2.5-.4v.8zM368.5 258.7l2.5 .4-2.5 .4z"/>
</g>
<text font-size="47.6" x="33.1" y="270.5" transform="rotate(-30 33.1 270.5)">稳拿国一·龟龟整合</text>
<text font-size="7.3" x="189" y="266">技术要求：</text>
<g font-size="5.1">
<text x="259" y="6.1">第七届“高教杯”全国大学生先进成图技术与产品信息建模创新大赛机械类计算机绘图试卷</text>
<text x="167.9" y="276.6">1.铸件不允许有气孔、砂眼、裂纹等缺陷；</text>
<text x="167.9" y="281.7">2.未注倒角C0.3。</text>
<text x="399.1" y="279.6">（</text>
<text x="408" y="279.6">）</text>
<text x="259.9" y="288.3">序号</text>
<text x="270.7" y="288.2">9</text>
<text x="278" y="288.2">图号</text>
<text x="290.3" y="288.2">XXJSQ-006</text>
<text x="311" y="288.4">名称</text>
<text x="327" y="288.1">下盖</text>
<text x="347.1" y="288.3">比例</text>
<text x="357" y="288.4">1:1</text>
<text x="365.1" y="288.4">数量</text>
<text x="376.8" y="288.1">1</text>
<text x="383.1" y="288.4">材料</text>
<text x="397.6" y="288.1">HT300</text>
<text x="22.8" y="294.6">共 8 页</text>
<text x="395.1" y="294.5">第 5 页</text>
</g>
<g font-size="3.9">
<text x="29.6" y="26.5">O 182</text>
<text x="65.5" y="27.2">O 140</text>
<text x="381.3" y="36.3" transform="rotate(-90 381.3 36.3)">i</text>
<text x="346" y="136.7" transform="rotate(-90 346 136.7)">O 134 ±0.1</text>
<text x="297.6" y="139.2" transform="rotate(-90 297.6 139.2)">O 170</text>
<text x="308.4" y="139.5" transform="rotate(-90 308.4 139.5)">O 158</text>
<text x="405.5" y="147.7" transform="rotate(-90 405.5 147.7)">O 194</text>
<text x="241.1" y="153" transform="rotate(-90 241.1 153)">O 170 ±0.1</text>
<text x="250.7" y="151.1" transform="rotate(-90 250.7 151.1)">O 150</text>
<text x="391.8" y="151.1" transform="rotate(-90 391.8 151.1)">O 130</text>
<text x="399.4" y="151.1" transform="rotate(-90 399.4 151.1)">O 150</text>
<text x="373.3" y="228.1">a O 0.015 A</text>
</g>
<g font-size="3.7">
<text x="145.7" y="34.6">24-M4</text>
<text x="381.3" y="31.6" transform="rotate(-90 381.3 31.6)">0.005 B</text>
<text x="169.7" y="40">24- O 5</text>
<text x="217.9" y="36.7">R 20</text>
<text x="224.2" y="48.4">4- O 13.5</text>
<text x="251.3" y="52.7">B</text>
<text x="250.5" y="62.5">A</text>
<text x="291.4" y="73.1">C2</text>
<text x="340.7" y="73.7">Ra0.8</text>
<text x="22.6" y="145.4" transform="rotate(-90 22.6 145.4)">189</text>
<text x="325.9" y="167.5">3</text>
<text x="361.5" y="180.3">7</text>
<text x="376.5" y="187.4">5 ±0.03</text>
<text x="381.2" y="203.2">Ra0.8</text>
<text x="384.7" y="213.2">Ra0.8</text>
<text x="260.7" y="245">6</text>
<text x="367" y="245">6</text>
<text x="125.1" y="248.4">189</text>
<text x="261.8" y="252.5">10</text>
<text x="360" y="252.5">14.5</text>
<text x="334.8" y="258.5">50.5 ±0.015</text>
<text x="310.1" y="267.4">112.3</text>
<text x="387.5" y="276.3">Ra6.3</text>
</g>
<g font-size="1.9">
<text x="306.4" y="128.1" transform="rotate(-90 306.4 128.1)">+0.1</text>
<text x="308.4" y="127.1" transform="rotate(-90 308.4 127.1)">0</text>
<text x="248.7" y="139.6" transform="rotate(-90 248.7 139.6)">+0.018</text>
<text x="250.7" y="139.6" transform="rotate(-90 250.7 139.6)">-0.007</text>
<text x="389.9" y="139.6" transform="rotate(-90 389.9 139.6)">+0.040</text>
<text x="391.8" y="138.7" transform="rotate(-90 391.8 138.7)">0</text>
<text x="397.4" y="139.6" transform="rotate(-90 397.4 139.6)">+0.040</text>
<text x="399.4" y="138.7" transform="rotate(-90 399.4 138.7)">0</text>
<text x="329" y="165.5">+0.01</text>
<text x="330" y="167.5">0</text>
</g>
</svg>
